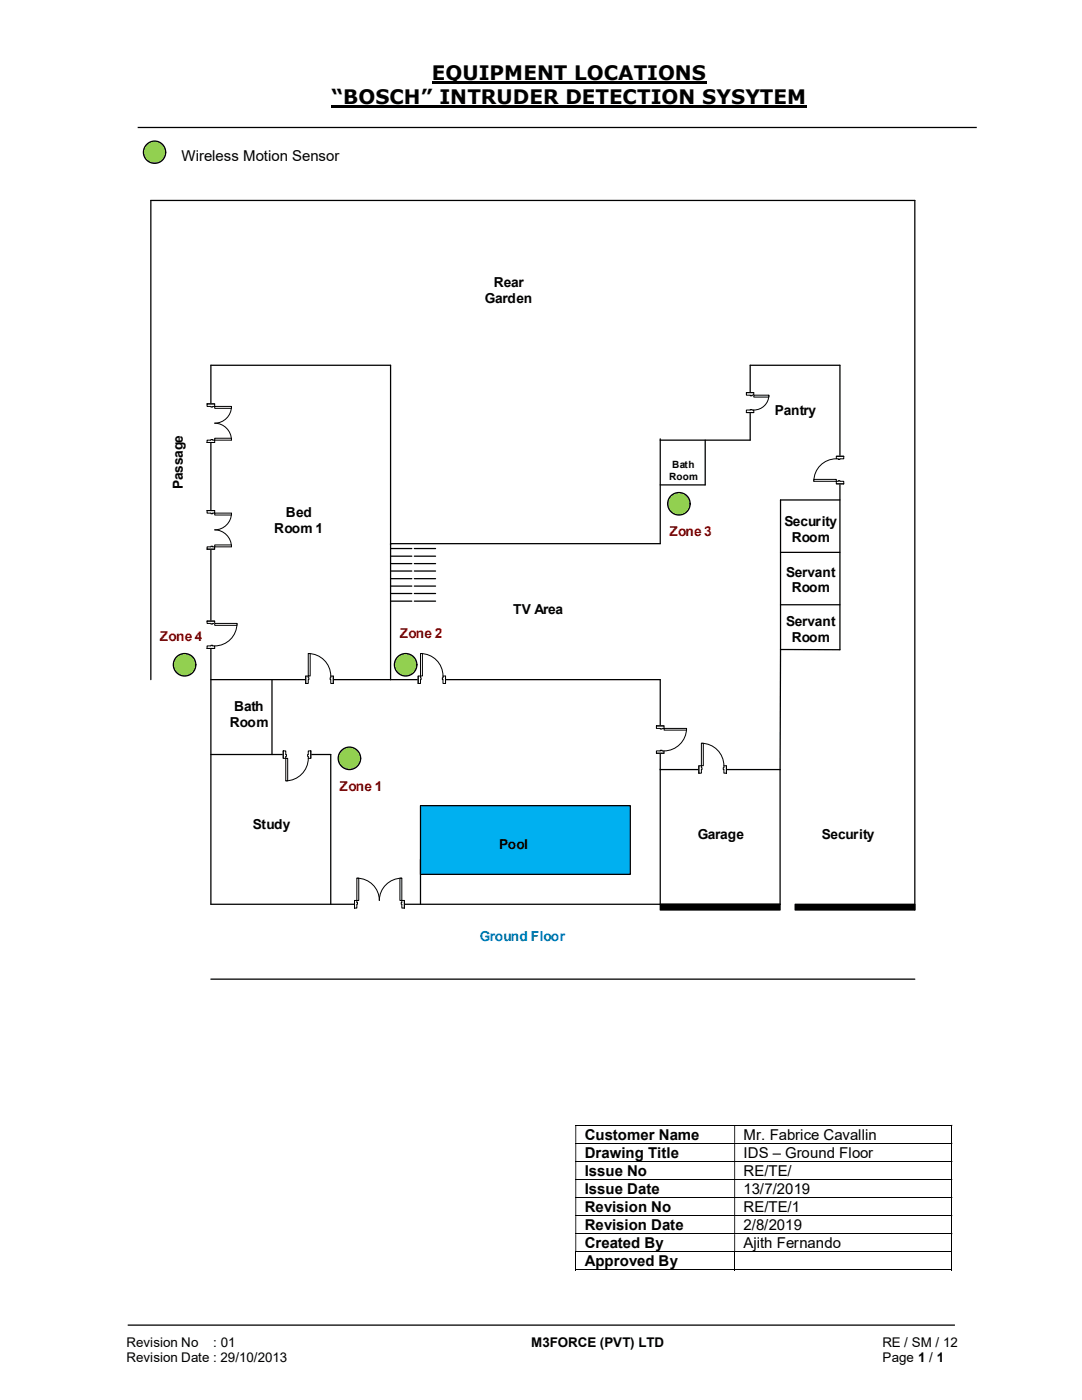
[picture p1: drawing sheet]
<svg xmlns="http://www.w3.org/2000/svg" width="216mm" height="279mm" viewBox="0 0 216 279" stroke-linecap="round" stroke-linejoin="round" font-family="sans-serif">
<path d="M86.2 16.5h54.8M66.2 21.3h94.8" fill="none" stroke="#000" stroke-width=".42"/>
<path d="M27.5 25.4h167.4M25.5 264.5h165" fill="none" stroke="#000" stroke-width=".25"/>
<g fill="none" stroke="#000" stroke-width=".2">
<path d="M114.8 224.6h75.1M114.8 228.2h75.1M114.8 231.8h75.1M114.8 235.4h75.1M114.8 239h75.1M189.9 224.7v3.4M189.9 228.3v3.4M189.9 231.9v3.4M189.9 235.5v3.4M189.9 239.1v3.4M114.8 242.6h75.1M114.8 246.2h75.1"/>
<path d="M114.8 249.8h75.1M114.8 253.4h31.7M114.9 249.9v3.6M146.6 249.9v3.6M146.7 253.4h43.2M189.9 242.7v3.4M189.9 246.3v3.5M189.9 249.9v3.6"/>
</g>
<g fill="#000">
<path d="M189.9 224.5h.1v.2h-.1zM114.8 224.7h.2v3.4h-.2zM146.5 224.7h.2v3.4h-.2z" fill-rule="evenodd"/>
<path d="M189.9 228.1h.1v.2h-.1zM114.8 228.3h.2v3.4h-.2zM146.5 228.3h.2v3.4h-.2z" fill-rule="evenodd"/>
<path d="M189.9 231.7h.1v.2h-.1zM114.8 231.9h.2v3.4h-.2zM146.5 231.9h.2v3.4h-.2z" fill-rule="evenodd"/>
<path d="M189.9 235.3h.1v.2h-.1zM114.8 235.5h.2v3.4h-.2zM146.5 235.5h.2v3.4h-.2z" fill-rule="evenodd"/>
<path d="M189.9 238.9h.1v.2h-.1zM114.8 239.1h.2v3.4h-.2zM146.5 239.1h.2v3.4h-.2z" fill-rule="evenodd"/>
<path d="M189.9 242.5h.1v.2h-.1zM114.8 242.7h.2v3.4h-.2zM146.5 242.7h.2v3.4h-.2z" fill-rule="evenodd"/>
<path d="M189.9 246.1h.1v.2h-.1zM114.8 246.3h.2v3.5h-.2zM146.5 246.3h.2v3.5h-.2z" fill-rule="evenodd"/>
</g>
<path d="M189.9 249.8h.1v.1h-.1zM189.9 253.3h.1v.2h-.1z" fill="#000"/>
<circle cx="30.8" cy="30.4" r="2.22" fill="#92d050"/>
<g fill="none" stroke="#000" stroke-width=".25">
<path d="M182.5 40h-152.4v95.6M42.1 72.9h35.8v62.7M131.7 87.8h18v-14.9h17.9v56.8l-11.9-.1M131.7 87.6v20.9h-53.8M140.7 87.8v9h-9M167.6 99.8h-11.9v29.8M42.1 135.6h89.6v44.9M54.3 135.6v15M155.7 129.6v24M42.1 150.6h23.9v29.9M131.7 153.6h24M155.7 153.6v26.9h-113.6"/>
<path d="M83.9 171.5v9M42.1 195.4h140.4M131.7 180.5h24v1.1h-24z"/>
<circle cx="30.8" cy="30.4" r="2.22"/>
</g>
<path d="M131.7 180.5h24v1.1h-24z" fill-rule="evenodd" fill="#000"/>
<path d="M83.9 160.8h41.9v13.7h-41.9z" fill-rule="evenodd" fill="#00b0f0"/>
<path d="M182.5 40v141.6M42.1 72.9v107.6M155.7 110.2h11.9M155.7 120.7h11.9M83.9 160.8h41.9v13.7h-41.9zM158.7 180.5h23.8v1.1h-23.8z" fill="none" stroke="#000" stroke-width=".25"/>
<path d="M158.7 180.5h23.8v1.1h-23.8z" fill-rule="evenodd" fill="#000"/>
<path d="M41.3 80.6h1.6v7.7h-1.6z" fill-rule="evenodd" fill="#fff"/>
<path d="M41.3 80.6h1.6v7.7h-1.6z" fill="none" stroke="#fff" stroke-width=".2"/>
<path d="M41.3 87.8v.5h1.5v-.5zM41.3 80.6h1.5v.5h-1.5z" fill-rule="evenodd" fill="#fff"/>
<path d="M42.1 87.8h-.8v.5h1.5v-.5h-.3M42.1 81.1h-.8v-.5h1.5v.5h-.3" fill="none" stroke="#000" stroke-width=".2"/>
<path d="M42.1 87.7v.1h.4v-.1zM42.1 81.1h.4v.1h-.4z" fill-rule="evenodd" fill="#fff"/>
<path d="M41.3 88.3h1.5M41.3 80.6h1.5M42.1 87.8v-.1h.4v.1M42.1 81.1v.1h.4v-.1M46.2 81.1a3.4 3.4 0 0 1-3.4 3.4 3.4 3.4 0 0 1 3.4 3.3" fill="none" stroke="#000" stroke-width=".2"/>
<path d="M42.8 81.1h3.4v.4h-3.4z" fill="#fff"/>
<path d="M42.8 81.1h3.4v.4h-3.4z" fill="none" stroke="#000" stroke-width=".2"/>
<path d="M42.8 87.5h3.4v.3h-3.4z" fill="#fff"/>
<path d="M42.8 87.5h3.4v.3h-3.4z" fill="none" stroke="#000" stroke-width=".2"/>
<path d="M139.4 152.8h5.5v1.6h-5.5z" fill="#fff"/>
<path d="M139.4 152.8h5.5v1.6h-5.5z" fill="none" stroke="#fff" stroke-width=".2"/>
<path d="M139.4 152.8h.6v1.5h-.6zM144.4 152.8v1.5h.5v-1.5z" fill-rule="evenodd" fill="#fff"/>
<path d="M140 153.2v-.4h-.6v1.5h.6v-.7M144.4 153.2v-.4h.5v1.5h-.5v-.7" fill="none" stroke="#000" stroke-width=".2"/>
<path d="M140 153.2h.1v.4h-.1zM144.3 153.2v.4h.1v-.4z" fill-rule="evenodd" fill="#fff"/>
<path d="M139.4 152.8v1.5M140 148.3a4.5 4.5 0 0 1 4.4 4.5M140 153.2h.1v.4h-.1M144.4 153.2h-.1v.4h.1M144.9 152.8v1.5" fill="none" stroke="#000" stroke-width=".2"/>
<path d="M140 148.3h.3v4.5h-.3z" fill-rule="evenodd" fill="#fff"/>
<path d="M140 148.3h.3v4.5h-.3z" fill="none" stroke="#000" stroke-width=".2"/>
<path d="M41.3 124h1.6v5.4h-1.6z" fill-rule="evenodd" fill="#fff"/>
<path d="M41.3 124h1.6v5.4h-1.6z" fill="none" stroke="#fff" stroke-width=".2"/>
<path d="M41.3 124h1.5v.4h-1.5zM41.3 128.9v.5h1.5v-.5z" fill-rule="evenodd" fill="#fff"/>
<path d="M42.1 124.4h-.8v-.4h1.5v.4h-.3M42.1 128.9h-.8v.5h1.5v-.5h-.3" fill="none" stroke="#000" stroke-width=".2"/>
<path d="M42.1 124.4h.4v.1h-.4zM42.1 128.8v.1h.4v-.1z" fill-rule="evenodd" fill="#fff"/>
<path d="M41.3 124h1.5M41.3 129.4h1.5M42.1 124.4v.1h.4v-.1M42.1 128.9v-.1h.4v.1M47.3 124.4a4.5 4.5 0 0 1-4.5 4.5" fill="none" stroke="#000" stroke-width=".2"/>
<path d="M42.8 124.4h4.5v.4h-4.5z" fill="#fff"/>
<path d="M42.8 124.4h4.5v.4h-4.5z" fill="none" stroke="#000" stroke-width=".2"/>
<path d="M70.7 179.7h10v1.6h-10z" fill="#fff"/>
<path d="M70.7 179.7h10v1.6h-10z" fill="none" stroke="#fff" stroke-width=".2"/>
<path d="M80.2 179.7v1.5h.5v-1.5zM70.7 179.7h.5v1.5h-.5z" fill-rule="evenodd" fill="#fff"/>
<path d="M71.2 180.1v-.4h-.5v1.5h.5v-.7M80.2 180.1v-.4h.5v1.5h-.5v-.7" fill="none" stroke="#000" stroke-width=".2"/>
<path d="M80.1 180.1v.4h.1v-.4zM71.2 180.1h.1v.4h-.1z" fill-rule="evenodd" fill="#fff"/>
<path d="M70.7 179.7v1.5M71.2 175.3a4.5 4.5 0 0 1 4.5 4.4 4.5 4.5 0 0 1 4.5-4.4M80.7 179.7v1.5M71.2 180.1h.1v.4h-.1M80.2 180.1h-.1v.4h.1" fill="none" stroke="#000" stroke-width=".2"/>
<path d="M71.2 175.3h.4v4.4h-.4z" fill-rule="evenodd" fill="#fff"/>
<path d="M71.2 175.3h.4v4.4h-.4z" fill="none" stroke="#000" stroke-width=".2"/>
<path d="M79.8 175.3h.4v4.4h-.4z" fill-rule="evenodd" fill="#fff"/>
<path d="M79.8 175.3h.4v4.4h-.4z" fill="none" stroke="#000" stroke-width=".2"/>
<path d="M41.3 101.9h1.6v7.7h-1.6z" fill-rule="evenodd" fill="#fff"/>
<path d="M41.3 101.9h1.6v7.7h-1.6z" fill="none" stroke="#fff" stroke-width=".2"/>
<path d="M41.3 109.1v.5h1.5v-.5zM41.3 101.9h1.5v.5h-1.5z" fill-rule="evenodd" fill="#fff"/>
<path d="M42.1 109.1h-.8v.5h1.5v-.5h-.3M42.1 102.4h-.8v-.5h1.5v.5h-.3" fill="none" stroke="#000" stroke-width=".2"/>
<path d="M42.1 109v.1h.4v-.1zM42.1 102.4h.4v.1h-.4z" fill-rule="evenodd" fill="#fff"/>
<path d="M41.3 109.6h1.5M41.3 101.9h1.5M42.1 109.1v-.1h.4v.1M42.1 102.4v.1h.4v-.1M46.2 102.4a3.4 3.4 0 0 1-3.4 3.3 3.4 3.4 0 0 1 3.4 3.4" fill="none" stroke="#000" stroke-width=".2"/>
<path d="M42.8 102.4h3.4v.4h-3.4z" fill="#fff"/>
<path d="M42.8 102.4h3.4v.4h-3.4z" fill="none" stroke="#000" stroke-width=".2"/>
<path d="M42.8 108.8h3.4v.3h-3.4z" fill="#fff"/>
<path d="M42.8 108.8h3.4v.3h-3.4z" fill="none" stroke="#000" stroke-width=".2"/>
<path d="M130.9 144.9h1.6v5.4h-1.6z" fill-rule="evenodd" fill="#fff"/>
<path d="M130.9 144.9h1.6v5.4h-1.6z" fill="none" stroke="#fff" stroke-width=".2"/>
<path d="M131 144.9h1.5v.5h-1.5zM131 149.9v.4h1.5v-.4z" fill-rule="evenodd" fill="#fff"/>
<path d="M131.7 145.4h-.7v-.5h1.5v.5h-.4M131.7 149.9h-.7v.4h1.5v-.4h-.4" fill="none" stroke="#000" stroke-width=".2"/>
<path d="M131.7 145.4h.4v.1h-.4zM131.7 149.7v.2h.4v-.2z" fill-rule="evenodd" fill="#fff"/>
<path d="M131 144.9h1.5M131 150.3h1.5M131.7 145.4v.1h.4v-.1M131.7 149.9v-.2h.4v.2M137 145.4a4.5 4.5 0 0 1-4.5 4.5" fill="none" stroke="#000" stroke-width=".2"/>
<path d="M132.5 145.4h4.5v.3h-4.5z" fill="#fff"/>
<path d="M132.5 145.4h4.5v.3h-4.5z" fill="none" stroke="#000" stroke-width=".2"/>
<g fill="none" stroke="#000" stroke-width=".25">
<path d="M77.9 111h4.3M77.9 114h4.3M77.9 117h4.3M77.9 120h4.3M77.9 109.5h4.3M77.9 112.5h4.3M77.9 115.5h4.3M77.9 118.4h4.3M82.7 111h4.2M82.7 114h4.2M82.7 117h4.2M82.7 120h4.2"/>
<path d="M82.7 109.5h4.2M82.7 112.5h4.2M82.7 115.5h4.2M82.7 118.4h4.2"/>
</g>
<path d="M56.5 149.8h5.5v1.6h-5.5z" fill="#fff"/>
<path d="M56.5 149.8h5.5v1.6h-5.5z" fill="none" stroke="#fff" stroke-width=".2"/>
<path d="M56.5 149.9v1.4h.5v-1.4zM61.5 149.9h.5v1.4h-.5z" fill-rule="evenodd" fill="#fff"/>
<path d="M57 150.6v-.7h-.5v1.4h.5v-.3M61.5 150.6v-.7h.5v1.4h-.5v-.3" fill="none" stroke="#000" stroke-width=".2"/>
<path d="M57 150.6v.4h.1v-.4zM61.4 150.6h.1v.4h-.1z" fill-rule="evenodd" fill="#fff"/>
<path d="M56.5 149.9v1.4M57 150.6h.1v.4h-.1M61.5 151.3a4.5 4.5 0 0 1-4.5 4.5M61.5 150.6h-.1v.4h.1M62 149.9v1.4" fill="none" stroke="#000" stroke-width=".2"/>
<path d="M57 151.3h.4v4.5h-.4z" fill-rule="evenodd" fill="#fff"/>
<path d="M57 151.3h.4v4.5h-.4z" fill="none" stroke="#000" stroke-width=".2"/>
<path d="M61 134.8h5.5v1.6h-5.5z" fill="#fff"/>
<path d="M61 134.8h5.5v1.6h-5.5z" fill="none" stroke="#fff" stroke-width=".2"/>
<path d="M61 134.9h.5v1.5h-.5zM66 134.9v1.5h.5v-1.5z" fill-rule="evenodd" fill="#fff"/>
<path d="M61.5 135.3v-.4h-.5v1.5h.5v-.8M66 135.3v-.4h.5v1.5h-.5v-.8" fill="none" stroke="#000" stroke-width=".2"/>
<path d="M61.5 135.3h.1v.3h-.1zM65.9 135.3v.3h.1v-.3z" fill-rule="evenodd" fill="#fff"/>
<path d="M61 134.9v1.5M61.5 130.4a4.5 4.5 0 0 1 4.5 4.5M61.5 135.3h.1v.3h-.1M66 135.3h-.1v.3h.1M66.5 134.9v1.5" fill="none" stroke="#000" stroke-width=".2"/>
<path d="M61.5 130.4h.4v4.5h-.4z" fill-rule="evenodd" fill="#fff"/>
<path d="M61.5 130.4h.4v4.5h-.4z" fill="none" stroke="#000" stroke-width=".2"/>
<path d="M166.8 91.1h1.6v5.5h-1.6z" fill-rule="evenodd" fill="#fff"/>
<path d="M166.8 91.1h1.6v5.5h-1.6z" fill="none" stroke="#fff" stroke-width=".2"/>
<path d="M166.9 96.1h1.5v.5h-1.5zM166.9 91.1v.5h1.5v-.5z" fill-rule="evenodd" fill="#fff"/>
<path d="M167.3 96.1h-.4v.5h1.5v-.5h-.8M167.3 91.6h-.4v-.5h1.5v.5h-.8" fill="none" stroke="#000" stroke-width=".2"/>
<path d="M167.3 95.9h.3v.2h-.3zM167.3 91.6v.1h.3v-.1z" fill-rule="evenodd" fill="#fff"/>
<path d="M166.9 91.6a4.5 4.5 0 0 0-4.5 4.5M166.9 96.6h1.5M166.9 91.1h1.5M167.3 96.1v-.2h.3v.2M167.3 91.6v.1h.3v-.1" fill="none" stroke="#000" stroke-width=".2"/>
<path d="M162.4 95.7h4.5v.4h-4.5z" fill="#fff"/>
<path d="M162.4 95.7h4.5v.4h-4.5z" fill="none" stroke="#000" stroke-width=".2"/>
<path d="M148.9 78.4h1.6v3.9h-1.6z" fill-rule="evenodd" fill="#fff"/>
<path d="M148.9 78.4h1.6v3.9h-1.6z" fill="none" stroke="#fff" stroke-width=".2"/>
<path d="M148.9 78.4h1.5v.5h-1.5zM148.9 81.8v.5h1.5v-.5z" fill-rule="evenodd" fill="#fff"/>
<path d="M149.7 78.9h-.8v-.5h1.5v.5h-.3M149.7 81.8h-.8v.5h1.5v-.5h-.3" fill="none" stroke="#000" stroke-width=".2"/>
<path d="M149.7 78.9h.4v.1h-.4zM149.7 81.7l.4 .1z" fill-rule="evenodd" fill="#fff"/>
<path d="M148.9 78.4h1.5M149.7 78.9v.1h.4v-.1M153.4 78.9a2.98 2.98 0 0 1-3 2.9M148.9 82.3h1.5M149.7 81.8h.4" fill="none" stroke="#000" stroke-width=".2"/>
<path d="M150.4 78.9h3v.3h-3z" fill="#fff"/>
<path d="M150.4 78.9h3v.3h-3z" fill="none" stroke="#000" stroke-width=".2"/>
<circle cx="80.9" cy="132.7" r="2.24" fill="#92d050"/>
<circle cx="80.9" cy="132.7" r="2.24" fill="none" stroke="#000" stroke-width=".25"/>
<circle cx="69.7" cy="151.3" r="2.24" fill="#92d050"/>
<circle cx="69.7" cy="151.3" r="2.24" fill="none" stroke="#000" stroke-width=".25"/>
<path d="M83.4 134.8h5.5v1.6h-5.5z" fill="#fff"/>
<path d="M83.4 134.8h5.5v1.6h-5.5z" fill="none" stroke="#fff" stroke-width=".2"/>
<path d="M83.4 134.9h.5v1.5h-.5zM88.4 134.9v1.5h.5v-1.5z" fill-rule="evenodd" fill="#fff"/>
<path d="M83.9 135.3v-.4h-.5v1.5h.5v-.8M88.4 135.3v-.4h.5v1.5h-.5v-.8" fill="none" stroke="#000" stroke-width=".2"/>
<path d="M83.9 135.3h.1v.3h-.1zM88.3 135.3v.3h.1v-.3z" fill-rule="evenodd" fill="#fff"/>
<path d="M83.4 134.9v1.5M83.9 130.4a4.5 4.5 0 0 1 4.5 4.5M83.9 135.3h.1v.3h-.1M88.4 135.3h-.1v.3h.1M88.9 134.9v1.5" fill="none" stroke="#000" stroke-width=".2"/>
<path d="M83.9 130.4h.4v4.5h-.4z" fill-rule="evenodd" fill="#fff"/>
<path d="M83.9 130.4h.4v4.5h-.4z" fill="none" stroke="#000" stroke-width=".2"/>
<circle cx="135.5" cy="100.5" r="2.24" fill="#92d050"/>
<circle cx="135.5" cy="100.5" r="2.24" fill="none" stroke="#000" stroke-width=".25"/>
<circle cx="36.8" cy="132.7" r="2.24" fill="#92d050"/>
<circle cx="36.8" cy="132.7" r="2.24" fill="none" stroke="#000" stroke-width=".25"/>
<g font-size="4">
<text x="86.2" y="16">EQUIPMENT LOCATIONS</text>
<text x="66.2" y="20.8">“BOSCH” INTRUDER DETECTION SYSYTEM</text>
</g>
<g font-size="3">
<text x="36.2" y="32.1">Wireless Motion Sensor</text>
<text x="116.7" y="227.5">Customer Name</text>
<text x="148.4" y="227.5">Mr. Fabrice Cavallin</text>
<text x="116.7" y="231.1">Drawing Title</text>
<text x="148.4" y="231.1">IDS – Ground Floor</text>
<text x="116.7" y="234.7">Issue No</text>
<text x="116.7" y="238.3">Issue Date</text>
<text x="148.4" y="234.7">RE/TE/</text>
<text x="148.4" y="238.3">13/7/2019</text>
<text x="116.7" y="241.9">Revision No</text>
<text x="116.7" y="245.5">Revision Date</text>
<text x="148.4" y="241.9">RE/TE/1</text>
<text x="148.4" y="245.5">2/8/2019</text>
<text x="116.7" y="249.1">Created By</text>
<text x="148.4" y="249.1">Ajith Fernando</text>
<text x="116.7" y="252.7">Approved By</text>
</g>
<g font-size="2.7">
<text x="98.5" y="57.2">Rear</text>
<text x="96.8" y="60.5">Garden</text>
<text x="154.6" y="82.8">Pantry</text>
<text x="36.5" y="97.6" transform="rotate(-90 36.5 97.6)">Passage</text>
<text x="54.7" y="106.3">Room 1</text>
<text x="57.1" y="103.1">Bed</text>
<text x="156.5" y="105.1">Security</text>
<text x="158" y="108.2">Room</text>
<text x="156.9" y="115.1">Servant</text>
<text x="158" y="118.2">Room</text>
<text x="102.4" y="122.6">TV Area</text>
<text x="156.9" y="125">Servant</text>
<text x="158" y="128.2">Room</text>
<text x="46.7" y="141.9">Bath</text>
<text x="45.9" y="145.1">Room</text>
<text x="50.5" y="165.4">Study</text>
<text x="139.2" y="167.4">Garage</text>
<text x="164" y="167.4">Security</text>
<text x="99.6" y="169.4">Pool</text>
<text x="25.2" y="268.8">Revision No</text>
<text x="42.6" y="268.8">: 01</text>
<text x="106" y="268.8">M3FORCE (PVT) LTD</text>
<text x="176.1" y="268.8">RE / SM / 12</text>
<text x="25.2" y="271.8">Revision Date : 29/10/2013</text>
<text x="176.1" y="271.8">Page 1 / 1</text>
</g>
<g font-size="2.7" fill="#c00000">
<text x="133.6" y="107">Zone 3</text>
<text x="31.9" y="127.9">Zone 4</text>
<text x="79.8" y="127.3">Zone 2</text>
<text x="67.8" y="157.8">Zone 1</text>
</g>
<text font-size="2.7" fill="#0070c0" x="95.7" y="187.7">Ground Floor</text>
<g font-size="2">
<text x="133.5" y="95.7">Room</text>
<text x="134.1" y="93.3">Bath</text>
</g>
</svg>
